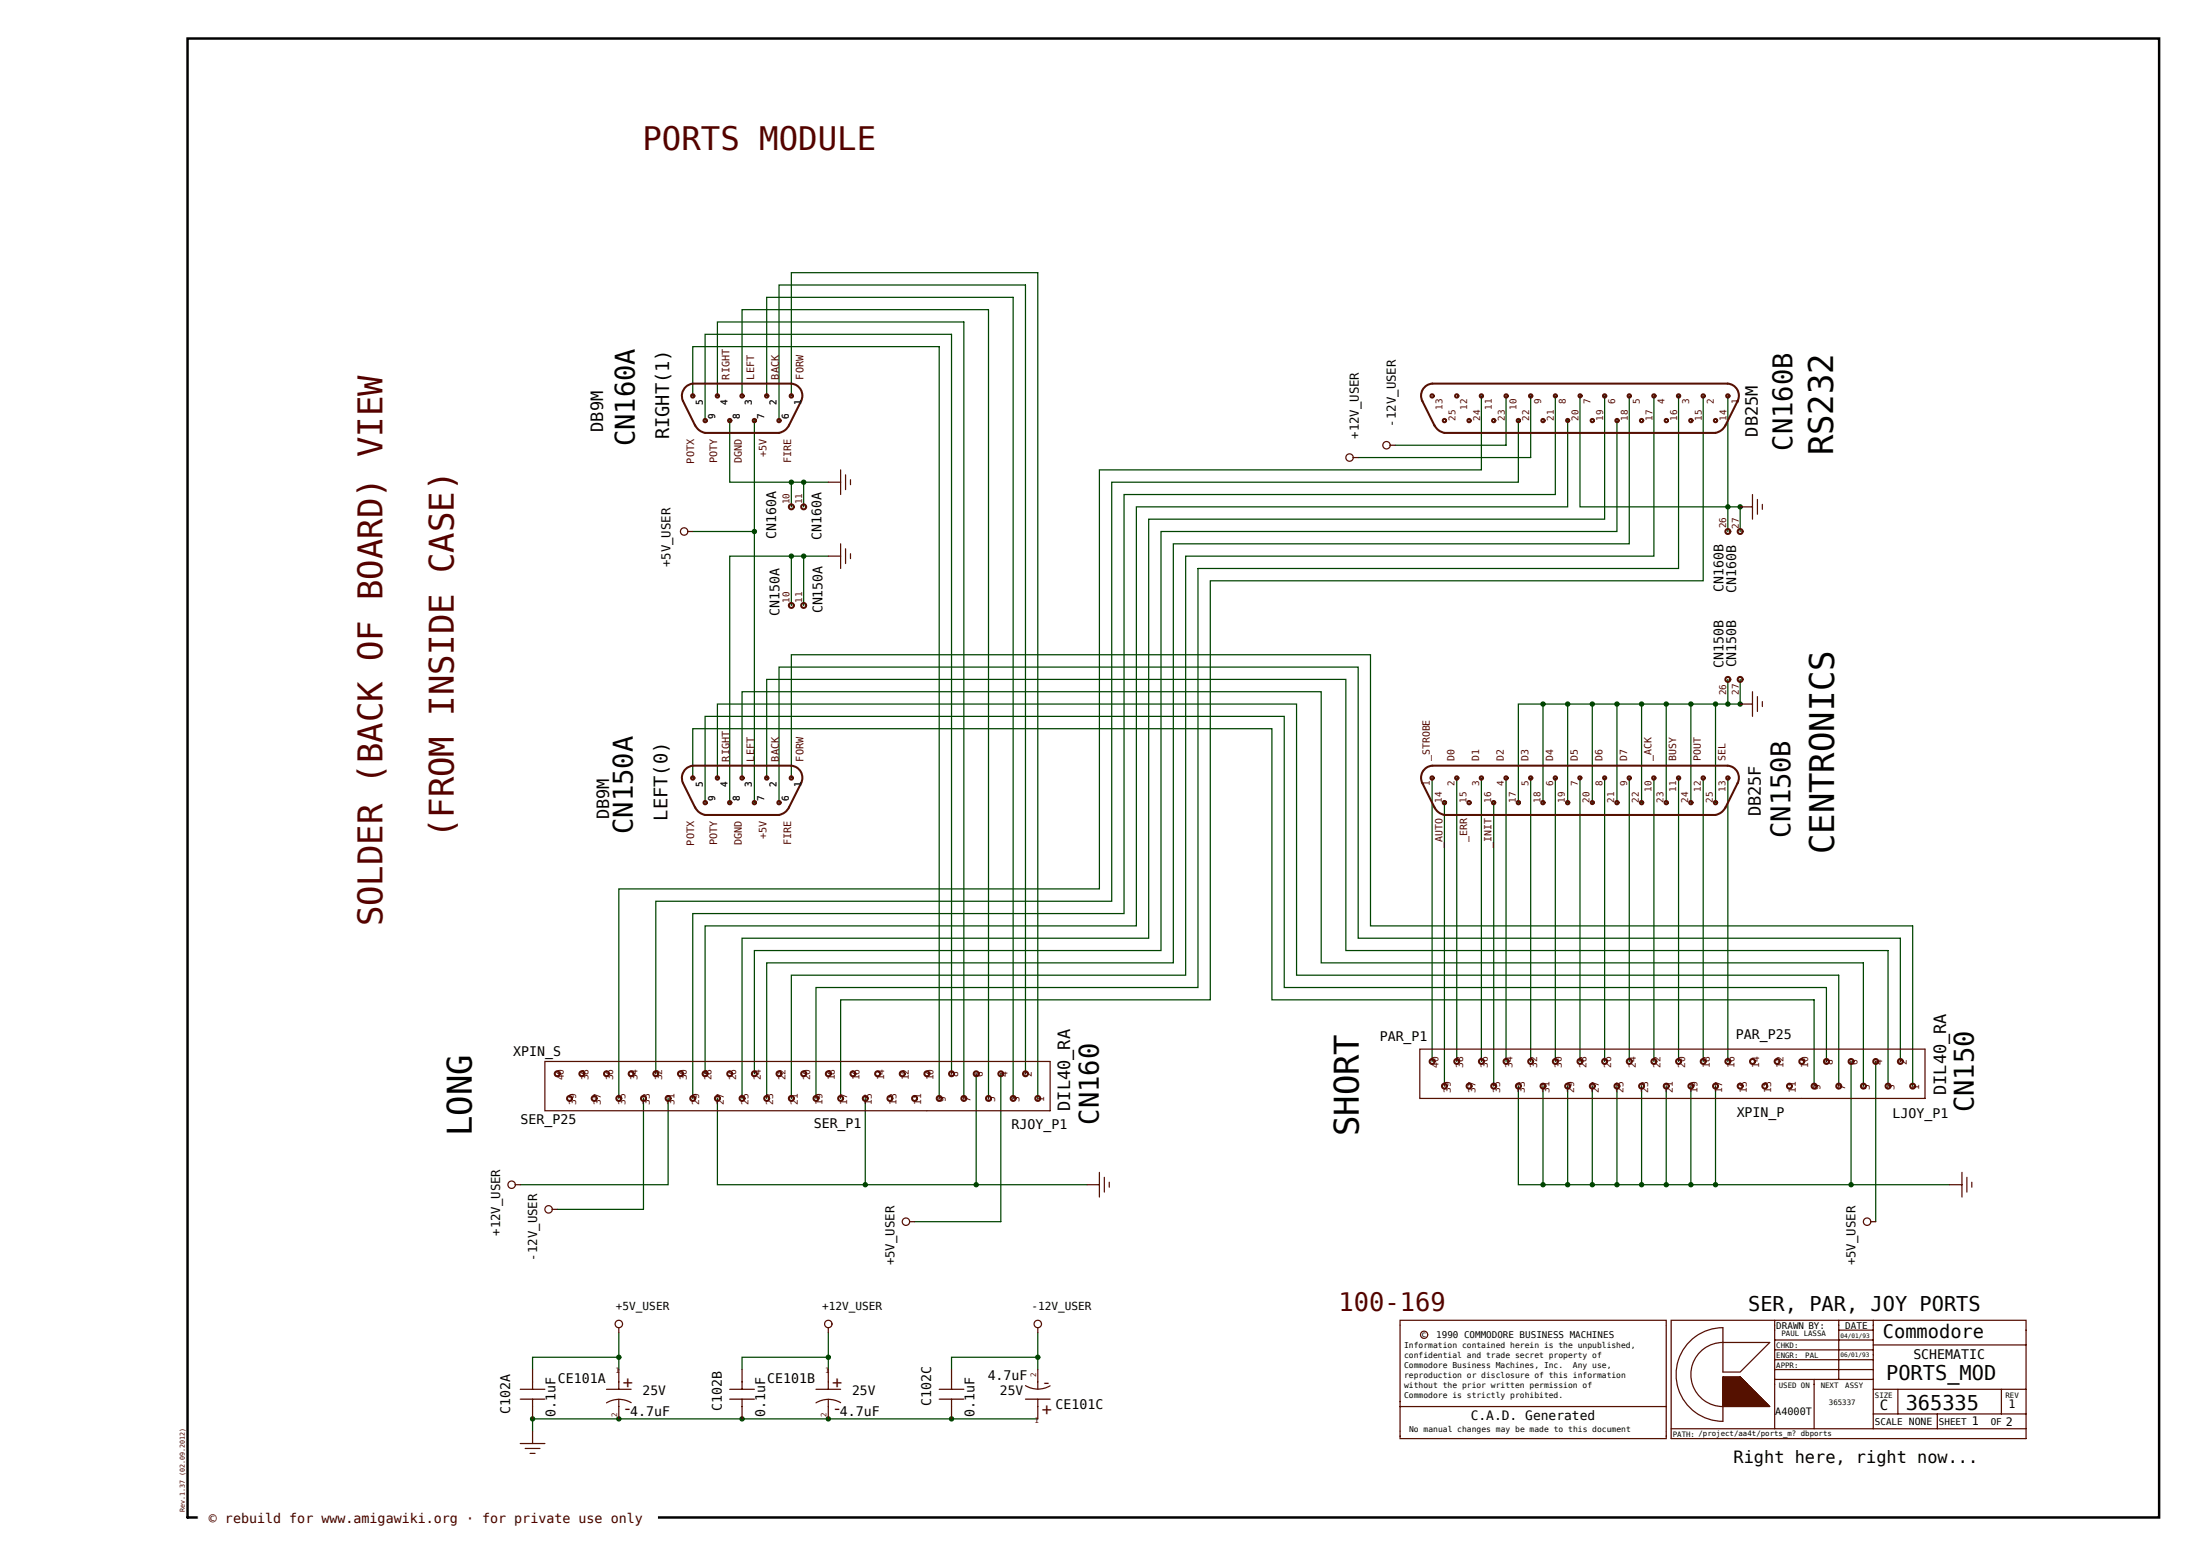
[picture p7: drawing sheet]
<svg xmlns="http://www.w3.org/2000/svg" width="420mm" height="297mm" viewBox="0 0 420 297" stroke-linecap="round" stroke-linejoin="round" font-family="sans-serif">
<g fill="#fff" stroke="#fff" stroke-width=".19">
<path d="M35.8 7.4h376.4v282.2h-376.4z"/>
<path d="M37.8 288h87.7v3.1h-87.7z"/>
</g>
<path d="M35.8 7.4h376.4v282.2h-376.4z" fill="none" stroke="#000" stroke-width=".47"/>
<g fill="none" stroke="#040" stroke-width=".24">
<path d="M132.3 75.6v-9.4h47v143.5M137 75.6v-14.1h47v148.2M141.7 75.6v-16.5h47v150.6M146.4 75.6v-18.8h47v152.9M151.1 75.6v-23.6h47v157.7M282.8 75.6v14.1h-72.9v80h-91.8v40M287.5 75.6v9.4h-21.2M292.2 75.6v11.7h-32.9M296.9 75.6v18.8h-82.3v80h-82.3v35.3M301.6 75.6v21.1h30.6v4.8M306.3 75.6v23.5h-87v80h-77.6v30.6M311 75.6v28.2h-87v80h-77.6v25.9"/>
<path d="M315.7 75.6v30.6h-89.3v79.9h-75.3v23.6M320.5 75.6v32.9h-91.8v80h-72.9v21.2M325.2 75.6v35.3h-94.1v79.9h-70.6v18.9M329.9 75.6v25.9M134.6 80.3v-16.5h47.1v141.2M139.3 80.3v11.7h18.8M144 80.3v72.9M148.7 80.3v-25.9h47.1v150.6M151.1 92v4.7M153.4 92v4.7M289.9 80.3v11.7h-77.7v80h-87v33M299.3 80.3v16.4h-82.4v80h-82.3v28.3"/>
<path d="M308.7 80.3v21.2h-87.1v79.9h-77.6v23.6M132.3 101.5h11.7M151.1 106.2v9.4M153.4 106.2h-14.1v47M153.4 106.2v9.4M153.4 106.2h4.7M294.6 134.4v18.8M299.3 134.4v18.8M304 134.4v18.8M308.7 134.4v18.8M313.4 134.4v18.8M318.1 134.4v18.8"/>
<path d="M322.8 134.4v18.8M327.5 134.4v18.8M329.9 129.7v4.7M332.2 129.7v4.7h-42.3v18.8M132.3 148.5v-9.4h110.5v51.7h103.5v16.5M134.6 153.2v-16.5h110.6v51.8h103.5v14.1M137 148.5v-14.1h110.5v51.7h103.5v21.2M141.7 148.5v-16.5h110.5v51.8h103.5v23.5M146.4 148.5v-18.8h110.5v51.7h103.5v25.9M148.7 153.2v-25.9h110.6v51.8h103.5v23.5M151.1 148.5v-23.5h110.5v51.7h103.5v30.6M273.4 148.5v54.1"/>
<path d="M275.8 153.2v54.1M278.1 148.5v54.1M282.8 148.5v54.1M285.2 153.2v54.1M287.5 148.5v54.1M292.2 148.5v54.1M296.9 148.5v54.1M301.6 148.5v54.1M306.3 148.5v54.1M311 148.5v54.1M315.7 148.5v54.1M320.5 148.5v54.1"/>
<path d="M325.2 148.5v54.1M329.9 148.5v54.1M122.8 209.7v21.1h-16.4M127.5 209.7v16.4h-28.2M137 209.7v16.4h70.5M165.2 209.7v16.4M186.4 205v21.1M191.1 205v28.2h-16.5M289.9 207.3v18.8h28.2M294.6 207.3v18.8M299.3 207.3v18.8M304 207.3v18.8"/>
<path d="M308.7 207.3v18.8M313.4 207.3v18.8M318.1 207.3v18.8h54.1M322.8 207.3v18.8M327.5 207.3v18.8M353.4 202.6v23.5M358.1 202.6v30.6M118.1 259.1h-16.4v2.3M118.1 254.4v7M158.1 259.1h-16.4v2.3M158.1 254.4v7M198.1 259.1h-16.4v2.3"/>
<path d="M198.1 254.4v7M198.1 270.8h-96.4v2.4"/>
</g>
<g fill="#040" stroke="#040" stroke-width=".24">
<circle cx="151.1" cy="106.2" r=".39"/>
<circle cx="153.4" cy="106.2" r=".39"/>
<circle cx="322.8" cy="134.4" r=".39"/>
<circle cx="318.1" cy="134.4" r=".39"/>
<circle cx="313.4" cy="134.4" r=".39"/>
<circle cx="308.7" cy="134.4" r=".39"/>
<circle cx="304" cy="134.4" r=".39"/>
<circle cx="299.3" cy="134.4" r=".39"/>
<circle cx="294.6" cy="134.4" r=".39"/>
<circle cx="327.5" cy="134.4" r=".39"/>
<circle cx="329.9" cy="134.4" r=".39"/>
<circle cx="332.2" cy="134.4" r=".39"/>
<circle cx="198.1" cy="259.1" r=".39"/>
<circle cx="158.1" cy="259.1" r=".39"/>
<circle cx="118.1" cy="259.1" r=".39"/>
<circle cx="101.7" cy="270.8" r=".39"/>
<circle cx="118.1" cy="270.8" r=".39"/>
<circle cx="141.7" cy="270.8" r=".39"/>
<circle cx="158.1" cy="270.8" r=".39"/>
<circle cx="181.7" cy="270.8" r=".39"/>
<circle cx="153.4" cy="92" r=".39"/>
<circle cx="151.1" cy="92" r=".39"/>
<circle cx="294.6" cy="226.1" r=".39"/>
<circle cx="299.3" cy="226.1" r=".39"/>
<circle cx="304" cy="226.1" r=".39"/>
<circle cx="308.7" cy="226.1" r=".39"/>
<circle cx="313.4" cy="226.1" r=".39"/>
<circle cx="353.4" cy="226.1" r=".39"/>
<circle cx="327.5" cy="226.1" r=".39"/>
<circle cx="322.8" cy="226.1" r=".39"/>
<circle cx="318.1" cy="226.1" r=".39"/>
<circle cx="165.2" cy="226.1" r=".39"/>
<circle cx="186.4" cy="226.1" r=".39"/>
<circle cx="329.9" cy="96.7" r=".39"/>
<circle cx="332.2" cy="96.7" r=".39"/>
<circle cx="144" cy="101.5" r=".39"/>
</g>
<g fill="none" stroke="#510" stroke-width=".24">
<path d="M158.1 92h2.4M160.5 89.7v4.7M161.4 90.6v2.9M162.4 91.6v.9M258.3 87.3h1M265.4 85h.9M332.2 96.7h2.4M334.6 94.4v4.7M335.5 95.3v2.9M336.4 96.3v.9M131.3 101.5h1M158.1 106.2h2.4"/>
<path d="M160.5 103.8v4.7M161.4 104.7v2.9M162.4 105.7v.9M332.2 134.4h2.4M334.6 132v4.7M335.5 133v2.8M336.4 133.9v1M104 202.6h96.5v9.4h-96.5zM271 200.3h96.5v9.4h-96.5zM98.4 226.1h.9M105.4 230.8h1M173.7 233.2h.9"/>
<path d="M207.5 226.1h2.4M209.9 223.8v4.7M210.8 224.7v2.8M211.8 225.7v.9M357.1 233.2h1M372.2 226.1h2.4M374.6 223.8v4.7M375.5 224.7v2.8M376.4 225.7v.9M118.1 253.4v1M158.1 253.4v1M198.1 253.4v1"/>
<path d="M322.6 256a8.9 8.9 0 0 0-1.9 9.8 8.9 8.9 0 0 0 8.2 5.5v-8.5h3.3l5.7 5.7h-9a6.1 6.1 0 0 1-6.1-6.1 6.1 6.1 0 0 1 6.1-6.2h9l-5.7 5.7h-3.3v-8.5a8.9 8.9 0 0 0-6.3 2.6zM338.8 252v20.7M338.8 259.5h18.8M338.8 257.7h18.8M338.8 255.8h18.8M351 252v11.3M351 253.9h6.6M357.6 252v20.7M357.6 256.7h29.2M99.3 275.5h4.7M99.3 267.1h4.7M99.3 265.2h4.7"/>
<path d="M100.3 276.5h2.8M101.2 277.4h.9M101.7 261.4v3.8M101.7 267.1v3.7M101.7 273.2v2.3M115.8 265.2h4.7M118.1 261.4v3.8M118.1 267.1v3.7M120.5 267.7a4.6 4.6 0 0 0-4.7 .1M139.3 267.1h4.7M139.3 265.2h4.7M141.7 261.4v3.8"/>
<path d="M141.7 267.1v3.7M155.8 265.2h4.7M158.1 261.4v3.8M158.1 267.1v3.7M160.5 267.7a4.6 4.6 0 0 0-4.7 .1M179.3 267.1h4.7M179.3 265.2h4.7M181.7 261.4v3.8M181.7 267.1v3.7M195.8 264.5a4.6 4.6 0 0 0 4.7 0M195.8 267.1h4.7M198.1 261.4v3.8"/>
<path d="M198.1 267.1v3.7M267.3 268.5v6.1h50.8v-22.6h-50.8v16.5h50.8M319 272.7v1.9h67.8v-22.6h-67.8v20.7h67.8M328.9 267.1h7.5M328.9 265.2h5.7M328.9 263.3h3.8M328.9 263.8h4.3M328.9 264.2h4.7M328.9 264.7h5.2M328.9 265.7h6.1M328.9 266.1h6.6M328.9 266.6h7.1"/>
<path d="M328.9 267.5h8M328.9 268h8.5M328.9 263.1h3.5M328.9 263.5h4M328.9 264h4.5M328.9 264.5h5M328.9 264.9h5.4M328.9 265.4h5.9M328.9 265.9h6.4M328.9 266.4h6.8M328.9 266.8h7.3M328.9 267.3h7.8"/>
<path d="M328.9 267.8h8.3M328.9 268.2h8.7M328.9 262.9h3.4M328.9 263h3.5M328.9 263.1h3.6M328.9 263.2h3.7M328.9 263.4h3.9M328.9 263.5h3.9M328.9 263.6h4.1M328.9 263.7h4.2M328.9 263.9h4.4M328.9 264.1h4.6"/>
<path d="M328.9 264.2h4.6M328.9 264.3h4.8M328.9 264.4h4.9M328.9 264.6h5M328.9 264.6h5.1M328.9 264.8h5.3M328.9 265h5.5M328.9 265.1h5.6M328.9 265.3h5.7M328.9 265.3h5.8M328.9 265.5h6M328.9 265.6h6.1"/>
<path d="M328.9 265.7h6.2M328.9 265.8h6.3M328.9 266h6.4M328.9 266h6.5M328.9 266.2h6.7M328.9 266.3h6.8M328.9 266.4h6.9M328.9 266.5h7M328.9 266.7h7.2M328.9 266.8h7.2M328.9 266.9h7.4M328.9 267h7.5"/>
<path d="M328.9 267.1h7.6M328.9 267.2h7.7M328.9 267.4h7.9M328.9 267.5h7.9M328.9 267.6h8.1M328.9 267.7h8.2M328.9 267.9h8.4M328.9 268.1h8.6M328.9 268.2h8.6M328.9 268.3h8.8M328.9 268.4h8.9M338.8 263.3h18.8"/>
<path d="M338.8 261.4h18.8M346.3 263.3v9.4M357.6 265.2h29.2M357.6 269.9h29.2M362.3 265.2v4.7M369.9 269.9v2.8M382.1 265.2v4.7"/>
<circle cx="257.6" cy="87.3" r=".71"/>
<circle cx="264.7" cy="85" r=".71"/>
<circle cx="130.6" cy="101.5" r=".71"/>
<circle cx="97.7" cy="226.1" r=".71"/>
<circle cx="104.7" cy="230.8" r=".71"/>
<circle cx="173" cy="233.2" r=".71"/>
<circle cx="356.4" cy="233.2" r=".71"/>
<circle cx="118.1" cy="252.7" r=".71"/>
<circle cx="158.1" cy="252.7" r=".71"/>
<circle cx="198.1" cy="252.7" r=".71"/>
<circle cx="271.9" cy="254.8" r=".69"/>
</g>
<g fill="none" stroke="#510" stroke-width=".39">
<path d="M152.9 76.6a2.31 2.31 0 0 0-1.9-3.4h-18.7a2.37 2.37 0 0 0-1.9 3.3l2.3 4.8M153 76.5l-2.4 4.7M271.5 76.5l2.4 4.8M273.4 73.2h56.4a2.31 2.31 0 0 1 1.9 3.4M273.4 73.2a2.31 2.31 0 0 0-1.8 3.4M331.7 76.5l-2.3 4.7M132.7 81.1a2.7 2.7 0 0 0 1.9 1.5M134.6 82.6h14.1M150.6 81.1a2.7 2.7 0 0 1-1.9 1.5M273.8 81.1a2.7 2.7 0 0 0 2 1.5M275.8 82.6h51.7M329.4 81.1a2.7 2.7 0 0 1-1.9 1.5"/>
<path d="M132.7 154.1a2.7 2.7 0 0 0 1.9 1.5M134.6 155.6h14.1M150.6 154.1a2.7 2.7 0 0 1-1.9 1.5M152.9 149.5a2.31 2.31 0 0 0-1.9-3.4h-18.7a2.37 2.37 0 0 0-1.9 3.3l2.3 4.8M153 149.4l-2.4 4.7M271.5 149.4l2.4 4.7M273.4 146.1h56.4a2.31 2.31 0 0 1 1.9 3.4M273.4 146.1a2.31 2.31 0 0 0-1.8 3.4M273.8 154.1a2.7 2.7 0 0 0 2 1.5M275.8 155.6h51.7M329.4 154.1a2.7 2.7 0 0 1-1.9 1.5M331.7 149.4l-2.3 4.8"/>
<circle cx="132.3" cy="75.6" r=".31"/>
<circle cx="137" cy="75.6" r=".31"/>
<circle cx="141.7" cy="75.6" r=".31"/>
<circle cx="146.4" cy="75.6" r=".31"/>
<circle cx="151.1" cy="75.6" r=".31"/>
<circle cx="273.4" cy="75.6" r=".31"/>
<circle cx="278.1" cy="75.6" r=".31"/>
<circle cx="282.8" cy="75.6" r=".31"/>
<circle cx="287.5" cy="75.6" r=".31"/>
<circle cx="292.2" cy="75.6" r=".31"/>
<circle cx="296.9" cy="75.6" r=".29"/>
<circle cx="301.7" cy="75.6" r=".29"/>
<circle cx="306.3" cy="75.6" r=".31"/>
<circle cx="311" cy="75.6" r=".31"/>
<circle cx="315.7" cy="75.6" r=".31"/>
<circle cx="320.5" cy="75.6" r=".31"/>
<circle cx="325.2" cy="75.6" r=".31"/>
<circle cx="329.9" cy="75.6" r=".31"/>
<circle cx="134.6" cy="80.3" r=".31"/>
<circle cx="139.3" cy="80.3" r=".31"/>
<circle cx="144" cy="80.3" r=".31"/>
<circle cx="148.7" cy="80.3" r=".31"/>
<circle cx="151.1" cy="96.7" r=".47"/>
<circle cx="153.4" cy="96.7" r=".47"/>
<circle cx="275.8" cy="80.3" r=".31"/>
<circle cx="280.5" cy="80.3" r=".31"/>
<circle cx="285.2" cy="80.3" r=".31"/>
<circle cx="289.9" cy="80.3" r=".31"/>
<circle cx="294.6" cy="80.3" r=".31"/>
<circle cx="299.3" cy="80.3" r=".29"/>
<circle cx="304" cy="80.3" r=".31"/>
<circle cx="308.7" cy="80.3" r=".31"/>
<circle cx="313.4" cy="80.3" r=".31"/>
<circle cx="318.1" cy="80.3" r=".31"/>
<circle cx="322.8" cy="80.3" r=".31"/>
<circle cx="327.5" cy="80.3" r=".31"/>
<circle cx="151.1" cy="115.6" r=".47"/>
<circle cx="153.4" cy="115.6" r=".47"/>
<circle cx="329.9" cy="101.5" r=".47"/>
<circle cx="332.2" cy="101.5" r=".47"/>
<circle cx="329.9" cy="129.7" r=".47"/>
<circle cx="332.2" cy="129.7" r=".47"/>
<circle cx="132.3" cy="148.5" r=".31"/>
<circle cx="134.6" cy="153.2" r=".31"/>
<circle cx="137" cy="148.5" r=".31"/>
<circle cx="139.3" cy="153.2" r=".31"/>
<circle cx="141.7" cy="148.5" r=".31"/>
<circle cx="144" cy="153.2" r=".31"/>
<circle cx="146.4" cy="148.5" r=".31"/>
<circle cx="148.7" cy="153.2" r=".31"/>
<circle cx="151.1" cy="148.5" r=".31"/>
<circle cx="273.4" cy="148.5" r=".31"/>
<circle cx="275.8" cy="153.2" r=".31"/>
<circle cx="278.1" cy="148.5" r=".31"/>
<circle cx="280.5" cy="153.2" r=".31"/>
<circle cx="282.8" cy="148.5" r=".31"/>
<circle cx="285.1" cy="153.2" r=".31"/>
<circle cx="287.5" cy="148.5" r=".31"/>
<circle cx="289.9" cy="153.2" r=".31"/>
<circle cx="292.2" cy="148.5" r=".31"/>
<circle cx="294.6" cy="153.2" r=".31"/>
<circle cx="296.9" cy="148.5" r=".31"/>
<circle cx="299.3" cy="153.2" r=".31"/>
<circle cx="301.6" cy="148.5" r=".29"/>
<circle cx="304" cy="153.2" r=".29"/>
<circle cx="306.3" cy="148.5" r=".29"/>
<circle cx="308.7" cy="153.2" r=".31"/>
<circle cx="311" cy="148.5" r=".31"/>
<circle cx="313.4" cy="153.2" r=".31"/>
<circle cx="315.7" cy="148.5" r=".31"/>
<circle cx="318.1" cy="153.2" r=".31"/>
<circle cx="320.5" cy="148.5" r=".31"/>
<circle cx="322.8" cy="153.2" r=".31"/>
<circle cx="325.2" cy="148.5" r=".31"/>
<circle cx="327.5" cy="153.2" r=".31"/>
<circle cx="329.9" cy="148.5" r=".31"/>
<circle cx="106.4" cy="205" r=".47"/>
<circle cx="108.7" cy="209.7" r=".47"/>
<circle cx="111.1" cy="205" r=".47"/>
<circle cx="113.4" cy="209.7" r=".47"/>
<circle cx="115.8" cy="205" r=".47"/>
<circle cx="118.1" cy="209.7" r=".47"/>
<circle cx="120.5" cy="205" r=".47"/>
<circle cx="122.8" cy="209.7" r=".47"/>
<circle cx="125.2" cy="205" r=".47"/>
<circle cx="127.5" cy="209.7" r=".47"/>
<circle cx="129.9" cy="205" r=".47"/>
<circle cx="132.3" cy="209.7" r=".47"/>
<circle cx="134.6" cy="205" r=".47"/>
<circle cx="137" cy="209.7" r=".47"/>
<circle cx="139.3" cy="205" r=".47"/>
<circle cx="141.7" cy="209.7" r=".47"/>
<circle cx="144" cy="205" r=".47"/>
<circle cx="146.4" cy="209.7" r=".47"/>
<circle cx="148.7" cy="205" r=".47"/>
<circle cx="151.1" cy="209.7" r=".47"/>
<circle cx="153.4" cy="205" r=".47"/>
<circle cx="155.8" cy="209.7" r=".47"/>
<circle cx="158.1" cy="205" r=".47"/>
<circle cx="160.5" cy="209.7" r=".47"/>
<circle cx="162.8" cy="205" r=".47"/>
<circle cx="165.2" cy="209.7" r=".47"/>
<circle cx="167.5" cy="205" r=".47"/>
<circle cx="169.9" cy="209.7" r=".47"/>
<circle cx="172.2" cy="205" r=".47"/>
<circle cx="174.6" cy="209.7" r=".47"/>
<circle cx="177" cy="205" r=".47"/>
<circle cx="179.3" cy="209.7" r=".47"/>
<circle cx="181.7" cy="205" r=".47"/>
<circle cx="184" cy="209.7" r=".47"/>
<circle cx="186.4" cy="205" r=".47"/>
<circle cx="188.7" cy="209.7" r=".47"/>
<circle cx="191.1" cy="205" r=".47"/>
<circle cx="193.4" cy="209.7" r=".47"/>
<circle cx="195.8" cy="205" r=".47"/>
<circle cx="198.1" cy="209.7" r=".47"/>
<circle cx="273.4" cy="202.6" r=".47"/>
<circle cx="275.8" cy="207.3" r=".47"/>
<circle cx="278.1" cy="202.6" r=".47"/>
<circle cx="280.5" cy="207.3" r=".47"/>
<circle cx="282.8" cy="202.6" r=".47"/>
<circle cx="285.2" cy="207.3" r=".47"/>
<circle cx="287.5" cy="202.6" r=".47"/>
<circle cx="289.9" cy="207.3" r=".47"/>
<circle cx="292.2" cy="202.6" r=".47"/>
<circle cx="294.6" cy="207.3" r=".47"/>
<circle cx="296.9" cy="202.6" r=".47"/>
<circle cx="299.3" cy="207.3" r=".47"/>
<circle cx="301.6" cy="202.6" r=".47"/>
<circle cx="304" cy="207.3" r=".47"/>
<circle cx="306.3" cy="202.6" r=".47"/>
<circle cx="308.7" cy="207.3" r=".47"/>
<circle cx="311" cy="202.6" r=".47"/>
<circle cx="313.4" cy="207.3" r=".47"/>
<circle cx="315.7" cy="202.6" r=".47"/>
<circle cx="318.1" cy="207.3" r=".47"/>
<circle cx="320.5" cy="202.6" r=".47"/>
<circle cx="322.8" cy="207.3" r=".47"/>
<circle cx="325.2" cy="202.6" r=".47"/>
<circle cx="327.5" cy="207.3" r=".47"/>
<circle cx="329.9" cy="202.6" r=".47"/>
<circle cx="332.2" cy="207.3" r=".47"/>
<circle cx="334.6" cy="202.6" r=".47"/>
<circle cx="336.9" cy="207.3" r=".47"/>
<circle cx="339.3" cy="202.6" r=".47"/>
<circle cx="341.6" cy="207.3" r=".47"/>
<circle cx="344" cy="202.6" r=".47"/>
<circle cx="346.3" cy="207.3" r=".47"/>
<circle cx="348.7" cy="202.6" r=".47"/>
<circle cx="351" cy="207.3" r=".47"/>
<circle cx="353.4" cy="202.6" r=".47"/>
<circle cx="355.7" cy="207.3" r=".47"/>
<circle cx="358.1" cy="202.6" r=".47"/>
<circle cx="360.4" cy="207.3" r=".47"/>
<circle cx="362.8" cy="202.6" r=".47"/>
<circle cx="365.1" cy="207.3" r=".47"/>
</g>
<g font-size="6.5">
<text x="350" y="86.9" transform="rotate(-90 350 86.9)">RS232</text>
<text x="350.2" y="163.1" transform="rotate(-90 350.2 163.1)">CENTRONICS</text>
<text x="90.1" y="216.9" transform="rotate(-90 90.1 216.9)">LONG</text>
<text x="259.4" y="216.9" transform="rotate(-90 259.4 216.9)">SHORT</text>
</g>
<g font-size="6.5" fill="#500">
<text x="86.6" y="160" transform="rotate(-90 86.6 160)">(FROM INSIDE CASE)</text>
<text x="73" y="176.8" transform="rotate(-90 73 176.8)">SOLDER (BACK OF BOARD) VIEW</text>
</g>
<text font-size="6.2" fill="#500" x="122.7" y="28.7">PORTS MODULE</text>
<g font-size="5.2">
<text x="121.2" y="85.2" transform="rotate(-90 121.2 85.2)">CN160A</text>
<text x="342.2" y="86" transform="rotate(-90 342.2 86)">CN160B</text>
<text x="120.8" y="159.2" transform="rotate(-90 120.8 159.2)">CN150A</text>
<text x="341.8" y="160" transform="rotate(-90 341.8 160)">CN150B</text>
<text x="209.8" y="214.7" transform="rotate(-90 209.8 214.7)">CN160</text>
<text x="376.8" y="212.3" transform="rotate(-90 376.8 212.3)">CN150</text>
</g>
<text font-size="4.9" fill="#500" x="255.6" y="250.2">100-169</text>
<g font-size="3.9">
<text x="333.7" y="250.3">SER, PAR, JOY PORTS</text>
<text x="360.1" y="263.3">PORTS_MOD</text>
<text x="363.8" y="269.1">365335</text>
</g>
<g font-size="3.6">
<text x="127.7" y="83.9" transform="rotate(-90 127.7 83.9)">RIGHT(1)</text>
<text x="127.4" y="156.6" transform="rotate(-90 127.4 156.6)">LEFT(0)</text>
<text x="359.5" y="255.5">Commodore</text>
</g>
<g font-size="3.2">
<text x="115.1" y="82.4" transform="rotate(-90 115.1 82.4)">DB9M</text>
<text x="335.6" y="83.3" transform="rotate(-90 335.6 83.3)">DB25M</text>
<text x="336.1" y="155.8" transform="rotate(-90 336.1 155.8)">DB25F</text>
<text x="116.3" y="156.4" transform="rotate(-90 116.3 156.4)">DB9M</text>
<text x="371.6" y="209" transform="rotate(-90 371.6 209)">DIL40_RA</text>
<text x="204.3" y="212" transform="rotate(-90 204.3 212)">DIL40_RA</text>
<text x="331" y="279.2">Right here, right now...</text>
</g>
<g font-size="3.2" fill="#500">
<text x="118.8" y="269.9">-</text>
<text x="118.9" y="264.9">+</text>
<text x="158.8" y="269.9">-</text>
<text x="158.9" y="264.9">+</text>
<text x="198.8" y="265">-</text>
<text x="198.9" y="270">+</text>
</g>
<text font-size="2.7" x="358.9" y="269.1">C</text>
<g font-size="2.5">
<text x="148.2" y="102.8" transform="rotate(-90 148.2 102.8)">CN160A</text>
<text x="156.8" y="103" transform="rotate(-90 156.8 103)">CN160A</text>
<text x="329" y="113.1" transform="rotate(-90 329 113.1)">CN160B</text>
<text x="331.5" y="113.2" transform="rotate(-90 331.5 113.2)">CN160B</text>
<text x="148.8" y="117.6" transform="rotate(-90 148.8 117.6)">CN150A</text>
<text x="157" y="117.1" transform="rotate(-90 157 117.1)">CN150A</text>
<text x="329" y="127.5" transform="rotate(-90 329 127.5)">CN150B</text>
<text x="331.5" y="127.4" transform="rotate(-90 331.5 127.4)">CN150B</text>
<text x="98" y="201.5">XPIN_S</text>
<text x="263.4" y="198.6">PAR_P1</text>
<text x="331.4" y="198.4">PAR_P25</text>
<text x="99.4" y="214.5">SER_P25</text>
<text x="155.3" y="215.3">SER_P1</text>
<text x="193.1" y="215.4">RJOY_P1</text>
<text x="331.5" y="213.2">XPIN_P</text>
<text x="361.3" y="213.3">LJOY_P1</text>
<text x="106.5" y="264">CE101A</text>
<text x="146.5" y="264">CE101B</text>
<text x="188.6" y="263.4">4.7uF</text>
<text x="365.3" y="259.4">SCHEMATIC</text>
<text x="97.4" y="269.9" transform="rotate(-90 97.4 269.9)">C102A</text>
<text x="122.7" y="266.3">25V</text>
<text x="137.8" y="269.4" transform="rotate(-90 137.8 269.4)">C102B</text>
<text x="162.7" y="266.3">25V</text>
<text x="177.8" y="268.4" transform="rotate(-90 177.8 268.4)">C102C</text>
<text x="190.9" y="266.3">25V</text>
<text x="201.5" y="268.9">CE101C</text>
<text x="106.1" y="270.4" transform="rotate(-90 106.1 270.4)">0.1uF</text>
<text x="120.3" y="270.4">4.7uF</text>
<text x="146.1" y="270.4" transform="rotate(-90 146.1 270.4)">0.1uF</text>
<text x="160.3" y="270.4">4.7uF</text>
<text x="186" y="270.4" transform="rotate(-90 186 270.4)">0.1uF</text>
<text x="280.8" y="271">C.A.D. Generated</text>
</g>
<text font-size="2.5" fill="#300" x="39.9" y="290.7">© rebuild for www.amigawiki.org · for private use only</text>
<g font-size="2.4">
<text x="259.4" y="83.8" transform="rotate(-90 259.4 83.8)">+12V_USER</text>
<text x="266.5" y="81.4" transform="rotate(-90 266.5 81.4)">-12V_USER</text>
<text x="128" y="108.3" transform="rotate(-90 128 108.3)">+5V_USER</text>
<text x="95.5" y="235.9" transform="rotate(-90 95.5 235.9)">+12V_USER</text>
<text x="102.5" y="240.6" transform="rotate(-90 102.5 240.6)">-12V_USER</text>
<text x="170.8" y="241.5" transform="rotate(-90 170.8 241.5)">+5V_USER</text>
<text x="354.2" y="241.5" transform="rotate(-90 354.2 241.5)">+5V_USER</text>
</g>
<g font-size="2.2">
<text x="383.4" y="268.8">1</text>
<text x="376.4" y="272">1</text>
<text x="382.9" y="272.1">2</text>
</g>
<g font-size="2.1">
<text x="117.6" y="250">+5V_USER</text>
<text x="156.9" y="250">+12V_USER</text>
<text x="196.9" y="250">-12V_USER</text>
</g>
<g font-size="1.9" fill="#500">
<text x="139.3" y="72.4" transform="rotate(-90 139.3 72.4)">RIGHT</text>
<text x="144" y="72.4" transform="rotate(-90 144 72.4)">LEFT</text>
<text x="148.7" y="72.4" transform="rotate(-90 148.7 72.4)">BACK</text>
<text x="153.4" y="72.4" transform="rotate(-90 153.4 72.4)">FORW</text>
<text x="132.6" y="88.5" transform="rotate(-90 132.6 88.5)">POTX</text>
<text x="136.9" y="88.4" transform="rotate(-90 136.9 88.4)">POTY</text>
<text x="141.6" y="88.4" transform="rotate(-90 141.6 88.4)">DGND</text>
<text x="146.3" y="87.2" transform="rotate(-90 146.3 87.2)">+5V</text>
<text x="151" y="88.4" transform="rotate(-90 151 88.4)">FIRE</text>
<text x="139.3" y="145.4" transform="rotate(-90 139.3 145.4)">RIGHT</text>
<text x="144" y="145.4" transform="rotate(-90 144 145.4)">LEFT</text>
<text x="148.7" y="145.4" transform="rotate(-90 148.7 145.4)">BACK</text>
<text x="153.4" y="145.4" transform="rotate(-90 153.4 145.4)">FORW</text>
<text x="273" y="145.3" transform="rotate(-90 273 145.3)">_STROBE</text>
<text x="277.7" y="145.3" transform="rotate(-90 277.7 145.3)">D0</text>
<text x="282.4" y="145.3" transform="rotate(-90 282.4 145.3)">D1</text>
<text x="287.1" y="145.3" transform="rotate(-90 287.1 145.3)">D2</text>
<text x="291.8" y="145.3" transform="rotate(-90 291.8 145.3)">D3</text>
<text x="296.5" y="145.3" transform="rotate(-90 296.5 145.3)">D4</text>
<text x="301.2" y="145.3" transform="rotate(-90 301.2 145.3)">D5</text>
<text x="305.9" y="145.3" transform="rotate(-90 305.9 145.3)">D6</text>
<text x="310.6" y="145.3" transform="rotate(-90 310.6 145.3)">D7</text>
<text x="315.3" y="145.3" transform="rotate(-90 315.3 145.3)">_ACK</text>
<text x="320" y="145.3" transform="rotate(-90 320 145.3)">BUSY</text>
<text x="324.7" y="145.3" transform="rotate(-90 324.7 145.3)">POUT</text>
<text x="329.4" y="145.3" transform="rotate(-90 329.4 145.3)">SEL</text>
<text x="132.6" y="161.4" transform="rotate(-90 132.6 161.4)">POTX</text>
<text x="136.9" y="161.3" transform="rotate(-90 136.9 161.3)">POTY</text>
<text x="141.6" y="161.3" transform="rotate(-90 141.6 161.3)">DGND</text>
<text x="146.3" y="160.2" transform="rotate(-90 146.3 160.2)">+5V</text>
<text x="151" y="161.3" transform="rotate(-90 151 161.3)">FIRE</text>
<text x="275.4" y="161.8" transform="rotate(-90 275.4 161.8)">_AUTO</text>
<text x="280.1" y="160.6" transform="rotate(-90 280.1 160.6)">_ERR</text>
<text x="284.8" y="161.8" transform="rotate(-90 284.8 161.8)">_INIT</text>
</g>
<text font-size="1.9" x="338.9" y="270.1">A4000T</text>
<g font-size="1.8" fill="#500">
<text x="134.2" y="77.3" transform="rotate(-90 134.2 77.3)">5</text>
<text x="138.9" y="77.3" transform="rotate(-90 138.9 77.3)">4</text>
<text x="143.6" y="77.3" transform="rotate(-90 143.6 77.3)">3</text>
<text x="148.3" y="77.3" transform="rotate(-90 148.3 77.3)">2</text>
<text x="153" y="77.3" transform="rotate(-90 153 77.3)">1</text>
<text x="294.2" y="77.1" transform="rotate(-90 294.2 77.1)">9</text>
<text x="298.9" y="77.1" transform="rotate(-90 298.9 77.1)">8</text>
<text x="303.6" y="77.1" transform="rotate(-90 303.6 77.1)">7</text>
<text x="308.4" y="77.1" transform="rotate(-90 308.4 77.1)">6</text>
<text x="313.1" y="77.1" transform="rotate(-90 313.1 77.1)">5</text>
<text x="317.8" y="77.1" transform="rotate(-90 317.8 77.1)">4</text>
<text x="322.5" y="77.1" transform="rotate(-90 322.5 77.1)">3</text>
<text x="327.2" y="77.1" transform="rotate(-90 327.2 77.1)">2</text>
<text x="331.9" y="77.1" transform="rotate(-90 331.9 77.1)">1</text>
<text x="136.5" y="80" transform="rotate(-90 136.5 80)">9</text>
<text x="141.2" y="80" transform="rotate(-90 141.2 80)">8</text>
<text x="145.9" y="80" transform="rotate(-90 145.9 80)">7</text>
<text x="150.6" y="80" transform="rotate(-90 150.6 80)">6</text>
<text x="275.4" y="78.2" transform="rotate(-90 275.4 78.2)">13</text>
<text x="277.8" y="80.4" transform="rotate(-90 277.8 80.4)">25</text>
<text x="280.1" y="78.2" transform="rotate(-90 280.1 78.2)">12</text>
<text x="282.6" y="80.4" transform="rotate(-90 282.6 80.4)">24</text>
<text x="284.8" y="78.2" transform="rotate(-90 284.8 78.2)">11</text>
<text x="287.3" y="80.4" transform="rotate(-90 287.3 80.4)">23</text>
<text x="289.5" y="78.2" transform="rotate(-90 289.5 78.2)">10</text>
<text x="292" y="80.4" transform="rotate(-90 292 80.4)">22</text>
<text x="296.7" y="80.4" transform="rotate(-90 296.7 80.4)">21</text>
<text x="301.4" y="80.4" transform="rotate(-90 301.4 80.4)">20</text>
<text x="306.1" y="80.4" transform="rotate(-90 306.1 80.4)">19</text>
<text x="310.8" y="80.4" transform="rotate(-90 310.8 80.4)">18</text>
<text x="315.5" y="80.4" transform="rotate(-90 315.5 80.4)">17</text>
<text x="320.2" y="80.4" transform="rotate(-90 320.2 80.4)">16</text>
<text x="324.9" y="80.4" transform="rotate(-90 324.9 80.4)">15</text>
<text x="329.6" y="80.4" transform="rotate(-90 329.6 80.4)">14</text>
<text x="150.7" y="96.3" transform="rotate(-90 150.7 96.3)">10</text>
<text x="153.2" y="96.2" transform="rotate(-90 153.2 96.2)">11</text>
<text x="329.5" y="100.9" transform="rotate(-90 329.5 100.9)">26</text>
<text x="332" y="100.9" transform="rotate(-90 332 100.9)">27</text>
<text x="150.7" y="115.1" transform="rotate(-90 150.7 115.1)">10</text>
<text x="153.2" y="115.1" transform="rotate(-90 153.2 115.1)">11</text>
<text x="329.5" y="132.7" transform="rotate(-90 329.5 132.7)">26</text>
<text x="332" y="132.6" transform="rotate(-90 332 132.6)">27</text>
<text x="134.2" y="150.2" transform="rotate(-90 134.2 150.2)">5</text>
<text x="136.5" y="152.9" transform="rotate(-90 136.5 152.9)">9</text>
<text x="138.9" y="150.2" transform="rotate(-90 138.9 150.2)">4</text>
<text x="141.2" y="152.9" transform="rotate(-90 141.2 152.9)">8</text>
<text x="143.6" y="150.2" transform="rotate(-90 143.6 150.2)">3</text>
<text x="145.9" y="152.9" transform="rotate(-90 145.9 152.9)">7</text>
<text x="148.3" y="150.2" transform="rotate(-90 148.3 150.2)">2</text>
<text x="150.6" y="152.9" transform="rotate(-90 150.6 152.9)">6</text>
<text x="153" y="150.2" transform="rotate(-90 153 150.2)">1</text>
<text x="273" y="150.1" transform="rotate(-90 273 150.1)">1</text>
<text x="275.2" y="153.3" transform="rotate(-90 275.2 153.3)">14</text>
<text x="277.7" y="150.1" transform="rotate(-90 277.7 150.1)">2</text>
<text x="279.9" y="153.3" transform="rotate(-90 279.9 153.3)">15</text>
<text x="282.4" y="150.1" transform="rotate(-90 282.4 150.1)">3</text>
<text x="284.7" y="153.3" transform="rotate(-90 284.7 153.3)">16</text>
<text x="287.1" y="150.1" transform="rotate(-90 287.1 150.1)">4</text>
<text x="289.4" y="153.3" transform="rotate(-90 289.4 153.3)">17</text>
<text x="291.8" y="150.1" transform="rotate(-90 291.8 150.1)">5</text>
<text x="294.1" y="153.3" transform="rotate(-90 294.1 153.3)">18</text>
<text x="296.5" y="150.1" transform="rotate(-90 296.5 150.1)">6</text>
<text x="298.8" y="153.3" transform="rotate(-90 298.8 153.3)">19</text>
<text x="301.2" y="150.1" transform="rotate(-90 301.2 150.1)">7</text>
<text x="303.5" y="153.3" transform="rotate(-90 303.5 153.3)">20</text>
<text x="305.9" y="150.1" transform="rotate(-90 305.9 150.1)">8</text>
<text x="308.2" y="153.3" transform="rotate(-90 308.2 153.3)">21</text>
<text x="310.6" y="150.1" transform="rotate(-90 310.6 150.1)">9</text>
<text x="312.9" y="153.3" transform="rotate(-90 312.9 153.3)">22</text>
<text x="315.3" y="151.1" transform="rotate(-90 315.3 151.1)">10</text>
<text x="317.6" y="153.3" transform="rotate(-90 317.6 153.3)">23</text>
<text x="320" y="151.1" transform="rotate(-90 320 151.1)">11</text>
<text x="322.3" y="153.3" transform="rotate(-90 322.3 153.3)">24</text>
<text x="324.7" y="151.1" transform="rotate(-90 324.7 151.1)">12</text>
<text x="327" y="153.3" transform="rotate(-90 327 153.3)">25</text>
<text x="329.4" y="151.1" transform="rotate(-90 329.4 151.1)">13</text>
<text x="274.6" y="203.9" transform="rotate(-90 274.6 203.9)">40</text>
<text x="279.4" y="203.9" transform="rotate(-90 279.4 203.9)">38</text>
<text x="284.1" y="203.9" transform="rotate(-90 284.1 203.9)">36</text>
<text x="288.8" y="203.9" transform="rotate(-90 288.8 203.9)">34</text>
<text x="293.5" y="203.9" transform="rotate(-90 293.5 203.9)">32</text>
<text x="298.2" y="203.9" transform="rotate(-90 298.2 203.9)">30</text>
<text x="302.9" y="203.9" transform="rotate(-90 302.9 203.9)">28</text>
<text x="307.6" y="203.9" transform="rotate(-90 307.6 203.9)">26</text>
<text x="312.3" y="203.9" transform="rotate(-90 312.3 203.9)">24</text>
<text x="317" y="203.9" transform="rotate(-90 317 203.9)">22</text>
<text x="321.7" y="203.9" transform="rotate(-90 321.7 203.9)">20</text>
<text x="326.4" y="203.9" transform="rotate(-90 326.4 203.9)">18</text>
<text x="331.1" y="203.9" transform="rotate(-90 331.1 203.9)">16</text>
<text x="335.8" y="203.9" transform="rotate(-90 335.8 203.9)">14</text>
<text x="340.5" y="203.9" transform="rotate(-90 340.5 203.9)">12</text>
<text x="345.2" y="203.9" transform="rotate(-90 345.2 203.9)">10</text>
<text x="349.9" y="203.3" transform="rotate(-90 349.9 203.3)">8</text>
<text x="354.6" y="203.3" transform="rotate(-90 354.6 203.3)">6</text>
<text x="359.3" y="203.3" transform="rotate(-90 359.3 203.3)">4</text>
<text x="364" y="203.3" transform="rotate(-90 364 203.3)">2</text>
<text x="107.6" y="206.2" transform="rotate(-90 107.6 206.2)">40</text>
<text x="112.3" y="206.2" transform="rotate(-90 112.3 206.2)">38</text>
<text x="117" y="206.2" transform="rotate(-90 117 206.2)">36</text>
<text x="121.7" y="206.2" transform="rotate(-90 121.7 206.2)">34</text>
<text x="126.4" y="206.2" transform="rotate(-90 126.4 206.2)">32</text>
<text x="131.1" y="206.2" transform="rotate(-90 131.1 206.2)">30</text>
<text x="135.9" y="206.2" transform="rotate(-90 135.9 206.2)">28</text>
<text x="140.6" y="206.2" transform="rotate(-90 140.6 206.2)">26</text>
<text x="145.3" y="206.2" transform="rotate(-90 145.3 206.2)">24</text>
<text x="150" y="206.2" transform="rotate(-90 150 206.2)">22</text>
<text x="154.7" y="206.2" transform="rotate(-90 154.7 206.2)">20</text>
<text x="159.4" y="206.2" transform="rotate(-90 159.4 206.2)">18</text>
<text x="164.1" y="206.2" transform="rotate(-90 164.1 206.2)">16</text>
<text x="168.8" y="206.2" transform="rotate(-90 168.8 206.2)">14</text>
<text x="173.5" y="206.2" transform="rotate(-90 173.5 206.2)">12</text>
<text x="178.2" y="206.2" transform="rotate(-90 178.2 206.2)">10</text>
<text x="182.9" y="205.7" transform="rotate(-90 182.9 205.7)">8</text>
<text x="187.6" y="205.7" transform="rotate(-90 187.6 205.7)">6</text>
<text x="192.3" y="205.7" transform="rotate(-90 192.3 205.7)">4</text>
<text x="197" y="205.7" transform="rotate(-90 197 205.7)">2</text>
<text x="277" y="208.6" transform="rotate(-90 277 208.6)">39</text>
<text x="281.7" y="208.6" transform="rotate(-90 281.7 208.6)">37</text>
<text x="286.4" y="208.6" transform="rotate(-90 286.4 208.6)">35</text>
<text x="291.1" y="208.6" transform="rotate(-90 291.1 208.6)">33</text>
<text x="295.8" y="208.6" transform="rotate(-90 295.8 208.6)">31</text>
<text x="300.5" y="208.6" transform="rotate(-90 300.5 208.6)">29</text>
<text x="305.2" y="208.6" transform="rotate(-90 305.2 208.6)">27</text>
<text x="309.9" y="208.6" transform="rotate(-90 309.9 208.6)">25</text>
<text x="314.6" y="208.6" transform="rotate(-90 314.6 208.6)">23</text>
<text x="319.3" y="208.6" transform="rotate(-90 319.3 208.6)">21</text>
<text x="324" y="208.6" transform="rotate(-90 324 208.6)">19</text>
<text x="328.8" y="208.6" transform="rotate(-90 328.8 208.6)">17</text>
<text x="333.5" y="208.6" transform="rotate(-90 333.5 208.6)">15</text>
<text x="338.2" y="208.6" transform="rotate(-90 338.2 208.6)">13</text>
<text x="342.9" y="208.6" transform="rotate(-90 342.9 208.6)">11</text>
<text x="347.6" y="208" transform="rotate(-90 347.6 208)">9</text>
<text x="352.3" y="208" transform="rotate(-90 352.3 208)">7</text>
<text x="357" y="208" transform="rotate(-90 357 208)">5</text>
<text x="361.7" y="208" transform="rotate(-90 361.7 208)">3</text>
<text x="366.4" y="208" transform="rotate(-90 366.4 208)">1</text>
<text x="110" y="210.9" transform="rotate(-90 110 210.9)">39</text>
<text x="114.7" y="210.9" transform="rotate(-90 114.7 210.9)">37</text>
<text x="119.4" y="210.9" transform="rotate(-90 119.4 210.9)">35</text>
<text x="124.1" y="210.9" transform="rotate(-90 124.1 210.9)">33</text>
<text x="128.8" y="210.9" transform="rotate(-90 128.8 210.9)">31</text>
<text x="133.5" y="210.9" transform="rotate(-90 133.5 210.9)">29</text>
<text x="138.2" y="210.9" transform="rotate(-90 138.2 210.9)">27</text>
<text x="142.9" y="210.9" transform="rotate(-90 142.9 210.9)">25</text>
<text x="147.6" y="210.9" transform="rotate(-90 147.6 210.9)">23</text>
<text x="152.3" y="210.9" transform="rotate(-90 152.3 210.9)">21</text>
<text x="157" y="210.9" transform="rotate(-90 157 210.9)">19</text>
<text x="161.7" y="210.9" transform="rotate(-90 161.7 210.9)">17</text>
<text x="166.4" y="210.9" transform="rotate(-90 166.4 210.9)">15</text>
<text x="171.1" y="210.9" transform="rotate(-90 171.1 210.9)">13</text>
<text x="175.8" y="210.9" transform="rotate(-90 175.8 210.9)">11</text>
<text x="180.5" y="210.4" transform="rotate(-90 180.5 210.4)">9</text>
<text x="185.3" y="210.4" transform="rotate(-90 185.3 210.4)">7</text>
<text x="190" y="210.4" transform="rotate(-90 190 210.4)">5</text>
<text x="194.7" y="210.4" transform="rotate(-90 194.7 210.4)">3</text>
<text x="199.4" y="210.4" transform="rotate(-90 199.4 210.4)">1</text>
</g>
<g font-size="1.8">
<text x="274.2" y="255.5">1990 COMMODORE BUSINESS MACHINES</text>
<text x="339.1" y="253.6">DRAWN BY:</text>
<text x="352.3" y="253.6">DATE</text>
<text x="357.9" y="271.9">SCALE NONE</text>
<text x="370.2" y="271.9">SHEET</text>
<text x="380" y="271.9">OF</text>
</g>
<g font-size="1.5">
<text x="268.1" y="257.3">Information contained herein is the unpublished,</text>
<text x="271.4" y="255.3">c</text>
<text x="268.1" y="259.2">confidential and trade secret property of</text>
<text x="268.1" y="261.1">Commodore Business Machines, Inc.</text>
<text x="268.1" y="263">reproduction or disclosure of this information</text>
<text x="300.3" y="261.1">Any use,</text>
<text x="268.1" y="264.9">without the prior written permission of</text>
<text x="268.1" y="266.8">Commodore is strictly prohibited.</text>
<text x="269" y="273.3">No manual changes may be made to this document</text>
</g>
<g font-size="1.4">
<text x="339.1" y="257.3">CHKD:</text>
<text x="340.1" y="255.1">PAUL LASSA</text>
<text x="339.1" y="259.2">ENGR:</text>
<text x="339.1" y="261.1">APPR:</text>
<text x="344.6" y="259.3">PAL</text>
<text x="339.6" y="264.9">USED ON</text>
<text x="347.6" y="264.9">NEXT</text>
<text x="349.2" y="268.1">365337</text>
<text x="352.3" y="264.9">ASSY</text>
<text x="357.9" y="266.8">SIZE</text>
<text x="382.9" y="266.8">REV</text>
<text x="319.4" y="274.3">PATH: /project/aa4t/ports_m? dbports</text>
</g>
<g font-size="1.4" fill="#500">
<text x="117.5" y="262">1</text>
<text x="157.5" y="262">1</text>
<text x="197.8" y="262.9" transform="rotate(-90 197.8 262.9)">2</text>
<text x="117.8" y="270.5" transform="rotate(-90 117.8 270.5)">2</text>
<text x="157.8" y="270.5" transform="rotate(-90 157.8 270.5)">2</text>
<text x="197.5" y="271.5">1</text>
</g>
<text font-size="1.3" fill="#300" x="35.3" y="288.6" transform="rotate(-90 35.3 288.6)">Rev.1.37 (02.09.2012)</text>
<g font-size="1.2">
<text x="351.4" y="255.4">04/01/93</text>
<text x="351.3" y="259.1">06/01/93</text>
</g>
</svg>
